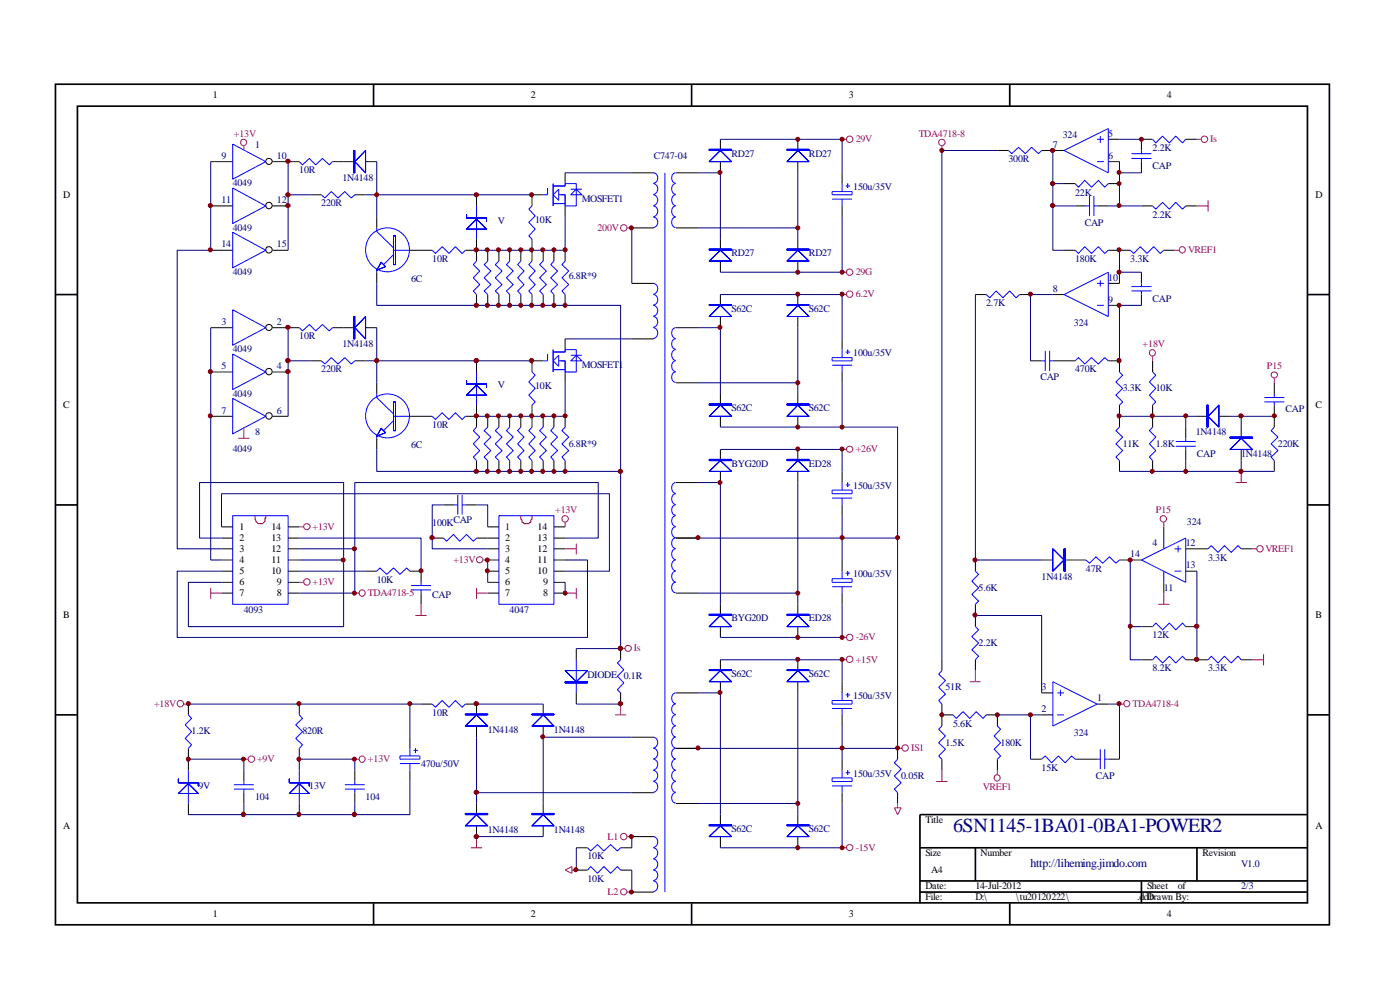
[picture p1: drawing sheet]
<svg xmlns="http://www.w3.org/2000/svg" width="297mm" height="210mm" viewBox="0 0 297 210" stroke-linecap="round" stroke-linejoin="round" font-family="sans-serif">
<g fill="none" stroke="#000" stroke-width=".35">
<path d="M11.8 17.9h270.2v178.3h-270.2zM79.2 17.9v4.6M146.7 17.9v4.6M214.2 17.9v4.6M16.4 22.5h261v169h-261zM11.8 62.5h4.6M277.5 62.5h4.6M11.8 107.1h4.6M277.5 107.1h4.6M11.8 151.6h4.6M277.5 151.6h4.6M195.2 179.8h82.3"/>
<path d="M206.9 179.8v7.1M253.9 179.8v7.1M277.5 172.8h-82.3v18.8M79.2 191.6v4.7M146.7 191.6v4.7M195.2 186.9h82.3M195.2 189.2h82.3M214.2 191.6v4.7M242.1 186.9v4.7"/>
</g>
<g fill="none" stroke="#000" stroke-width=".21">
<path d="M44.7 34.3h4.7M57.8 34.3h5.7M70.5 34.3h4.8M77.6 34.3h2.3M119.9 36.7v2.2M134 36.7h4.7M143.4 36.7h4.7M152.8 29.5v2.4M152.8 34.3v2.4M169.2 29.5v2.4M169.2 34.3v2.4M178.6 36.7v2.2"/>
<path d="M211.6 31.9h2.4M221 31.9h4.7M225.7 38.9h2.4M235.1 34.3h2.4M235.1 29.5h2.4M235.1 38.9h2.4M242.1 34.3v2.4M244.5 29.5h-2.4v2.4M251.5 29.5h2.4M44.7 53.1h4.7M44.7 43.7h4.7M57.8 53.1h3.3"/>
<path d="M57.8 43.7h3.3M65.9 41.3h2.3M75.3 41.3h2.3M79.9 46.1v2.2M79.9 57.7v2.4M87 53.1h4.7M98.7 53.1h2.4M101.1 41.3v2.4M101.1 50.7v4.7M103.5 53.1v2.3M105.8 53.1v2.3M108.1 53.1v2.3"/>
<path d="M110.5 53.1v2.3M112.9 50.7v4.7M115.2 41.3h-2.3v2.4M115.2 53.1v2.3M117.5 53.1v2.3M119.9 43.7v2.4M119.9 53.1v2.3M134 48.3h4.7M143.4 48.3h4.7M152.8 50.7v2.4M152.8 55.4v2.3M169.2 50.7v2.4"/>
<path d="M169.2 55.4v2.3M178.6 43.7v2.4M225.7 53.1h2.4M228.1 43.7h2.3M232.7 43.7h2.4M235.1 53.1h4.7M242.1 43.7h2.4M242.1 57.7v2.4M246.9 53.1h2.3M251.5 43.7h2.4M44.7 69.5h4.7M44.7 78.9h4.7"/>
<path d="M57.8 69.5h5.7M57.8 78.9h3.3M65.9 76.5h2.3M70.5 69.5h4.8M75.3 76.5h2.3M77.6 69.5h2.3M101.1 62.5v2.3M101.1 76.5v2.4M103.5 62.5v2.3M105.8 62.5v2.3M108.1 62.5v2.3M110.5 62.5v2.3"/>
<path d="M112.9 62.5v2.3M115.2 76.5h-2.3v2.4M115.2 62.5v2.3M117.5 62.5v2.3M119.9 62.5v2.3M119.9 71.9v2.3M119.9 78.9v2.3M134 60.1h4.7M134 71.9h4.7M143.4 69.5h4.7M152.8 62.5v2.3M152.8 67.1v2.4"/>
<path d="M169.2 62.5v2.3M169.2 67.1v2.4M178.6 71.9v2.3M178.6 78.9v2.3M206.9 62.5h2.3M216.3 62.5h2.3M218.6 76.5h2.4M223.4 76.5h4.7M223.4 62.5h2.3M235.1 76.5h2.4v2.4M235.1 60.1h2.4M235.1 64.8h2.4"/>
<path d="M242.1 62.5v2.3M244.5 76.5v2.4M44.7 88.3h4.7M57.8 88.3h3.3M79.9 81.2v2.4M79.9 93v2.3M87 88.3h4.7M98.7 88.3h2.4M101.1 85.9v4.7M101.1 97.7v2.3M103.5 88.3v2.3M103.5 97.7v2.3"/>
<path d="M105.8 88.3v2.3M105.8 97.7v2.3M108.1 88.3v2.3M108.1 97.7v2.3M110.5 88.3v2.3M110.5 97.7v2.3M112.9 85.9v4.7M112.9 97.7v2.3M115.2 88.3v2.3M115.2 97.7v2.3M117.5 88.3v2.3M117.5 97.7v2.3"/>
<path d="M119.9 88.3v2.3M119.9 97.7v2.3M143.4 81.2h4.7M152.8 83.6v2.3M152.8 88.3v2.3M152.8 95.3v2.4M152.8 100v2.4M169.2 83.6v2.3M169.2 88.3v2.3M169.2 95.3v2.4M169.2 100v2.4M178.6 100v2.4"/>
<path d="M237.5 85.9v4.7M237.5 97.7v2.3M244.5 85.9v4.7M244.5 97.7v2.3M251.5 90.6v2.4M251.5 95.3v2.4M253.9 88.3h2.4M258.6 88.3h2.3M263.3 90.6v2.4M263.3 95.3v2.4M270.3 81.2v2.4M270.3 85.9v4.7"/>
<path d="M270.3 97.7v2.3M47 114.1h2.4M47 111.8h2.4M47 116.4h2.4M47 118.8h2.4M61.1 114.1h2.4M61.1 111.8h2.4M61.1 116.4h2.4M61.1 118.8h2.4M91.7 114.1h2.4M94.1 107.1h2.3M98.7 107.1h2.4"/>
<path d="M101.1 114.1h4.7M103.5 111.8h2.3M103.5 116.4h2.3M103.5 118.8h2.3M117.5 114.1h2.4M117.5 111.8h2.4M117.5 116.4h2.4M117.5 118.8h2.4M143.4 114.1h4.7M143.4 102.4h4.7M178.6 107.1v2.3M178.6 118.8v2.4"/>
<path d="M206.9 118.8v2.4M221 118.8h2.4M225.7 118.8h4.7M237.5 118.8h4.6M246.9 111.8v2.3M251.5 116.4h4.8M263.3 116.4h2.4M47 125.8h2.4M47 121.2h2.4M47 123.5h2.4M61.1 125.8h2.4M61.1 121.2h2.4"/>
<path d="M61.1 123.5h2.4M77.6 121.2h2.3M87 121.2h2.3v2.3M89.3 125.8v2.4M103.5 125.8h2.3M103.5 121.2h2.3M103.5 123.5h2.3M117.5 125.8h2.4M117.5 121.2h2.4M117.5 123.5h2.4M122.3 137.6v2.4M131.7 137.6v2.4"/>
<path d="M143.4 125.8h4.7M152.8 128.2v2.4M152.8 132.9v2.3M152.8 140v2.2M169.2 128.2v2.4M169.2 132.9v2.3M169.2 140v2.2M178.6 125.8v2.4M199.8 140v2.2M206.9 128.2v4.7M206.9 140v2.2M242.1 132.9h2.4"/>
<path d="M242.1 140h2.4M246.9 123.5v2.3M251.5 121.2h2.4M251.5 132.9h2.4M251.5 140h4.8M263.3 140h2.4M40 149.4v2.2M40 158.7v4.7M63.5 149.4v2.2M63.5 158.7v4.7M87 156.4v2.3M89.3 149.4h2.4"/>
<path d="M98.7 149.4h2.4v2.2M101.1 154v2.4M115.2 149.4v2.2M115.2 154v2.4M122.3 147v2.4M131.7 147v2.4M134 156.4h4.7M143.4 158.7h4.7M143.4 147h4.7M152.8 144.6v2.4M169.2 144.6v2.4M178.6 144.6v2.4"/>
<path d="M178.6 151.6v2.4M190.4 158.7v2.3M199.8 151.6h2.4M199.8 149.4v4.6M209.2 151.6h2.4v2.4M221 147h2.4M221 151.6h2.4M232.7 149.4h2.4M40 170.4v2.4M51.7 163.4v2.4M51.7 168.1v2.3M63.5 170.4v2.4"/>
<path d="M75.3 163.4v2.4M75.3 168.1v2.3M87 163.4v2.4M101.1 170.4v2.4M101.1 175.2v2.3M115.2 170.4v2.4M115.2 175.2v2.3M122.3 179.8h2.3M131.7 179.8h2.3M134 168.1h4.7M134 177.5h4.7M143.4 170.4h4.7"/>
<path d="M152.8 172.8v2.4M152.8 177.5v2.3M169.2 172.8v2.4M169.2 177.5v2.3M178.6 161v2.4M178.6 168.1v2.3M190.4 168.1v2.3M199.8 161v2.4M211.6 161v2.4M218.6 161h2.4M228.1 161h4.6M235.1 161h2.4"/>
<path d="M122.3 184.6h2.3M131.7 184.6h2.3M134 189.2h4.7"/>
<circle cx="57.1" cy="34.2" r=".66"/>
<circle cx="57.1" cy="43.6" r=".68"/>
<circle cx="57.1" cy="53" r=".68"/>
<circle cx="57.1" cy="78.8" r=".68"/>
<circle cx="57.1" cy="69.5" r=".66"/>
<circle cx="57.1" cy="88.2" r=".68"/>
</g>
<g fill="none" stroke="#00f" stroke-width=".21">
<path d="M49.4 30.6l7 3.7-7 3.7zM49.4 39.9l7 3.8-7 3.7zM63.5 34.3l.7 .7 1.4-1.4 1.4 1.4 1.4-1.4 1.4 1.4 .7-.7M116.2 39.9v1.4h-1M117.3 39.5h2.6v-.6h2.4v4.8h-2.4v-2.4h-1.4M117.3 38.9v4.8M138.6 36.7a1.11 1.11 0 0 1 .9 1.1 1.11 1.11 0 0 1-.9 1.1M138.6 38.9a1.17 1.17 0 0 1 .9 1.2 1.17 1.17 0 0 1-.9 1.1M141.1 36.7v152.5M143.3 38.9a1.19 1.19 0 0 0-.8 1.2 1.19 1.19 0 0 0 .8 1.1M143.3 36.7a1.14 1.14 0 0 0-.8 1.1 1.14 1.14 0 0 0 .8 1.1M178.6 38.9v1.7"/>
<path d="M179.4 39.5h.9M179.8 38.9v1M214 31.9l.6 .7 1.5-1.4 1.4 1.4 1.4-1.4 1.4 1.4 .7-.7M225.7 31.9l9.4-4.6v9.4zM228.1 38.9l.7 .8 1.3-1.4 1.5 1.4 1.4-1.4 1.4 1.4 .7-.8M232.7 34.3h1.5M232.7 29.5h1.5M233.4 28.9v1.4M240 32.6h4.3M240 33.6h4.3M242.1 31.9v.7M242.1 33.6v.7"/>
<path d="M244.5 29.5l.7 .8 1.4-1.4 1.5 1.4 1.3-1.4 1.5 1.4 .6-.8M49.4 49.3l7 3.8-7 3.7zM68.2 41.3l.7 .7 1.4-1.4 1.4 1.4 1.5-1.4 1.3 1.4 .8-.7M79.9 48.3v.8l3.6 3.5M79.9 57.3v.4M83.5 54l-2.1 2.1M83.5 53.1h3.5M91.7 53.1l.7 .7 1.4-1.5 1.4 1.5 1.4-1.5 1.4 1.5 .7-.7M101.1 55.4l-.7 .7 1.4 1.4-1.4 1.4 1.4 1.5-1.4 1.3 .7 .8M101.1 43.7v7M103.5 55.4l-.8 .7 1.4 1.4-1.4 1.4 1.4 1.5-1.4 1.3 .8 .8M105.8 55.4l-.7 .7 1.4 1.4-1.4 1.4 1.4 1.5-1.4 1.3 .7 .8"/>
<path d="M108.1 55.4l-.7 .7 1.5 1.4-1.5 1.4 1.5 1.5-1.5 1.3 .7 .8M110.5 55.4l-.7 .7 1.4 1.4-1.4 1.4 1.4 1.5-1.4 1.3 .7 .8M112.9 43.7l-.7 .7 1.3 1.4-1.3 1.4 1.3 1.4-1.3 1.4 .7 .7M112.9 55.4l-.7 .7 1.3 1.4-1.3 1.4 1.3 1.5-1.3 1.3 .7 .8M115.2 55.4l-.7 .7 1.4 1.4-1.4 1.4 1.4 1.5-1.4 1.3 .7 .8M117.3 43.2h2.6M117.3 41.3l1.2-1.2v2.4zM117.5 55.4l-.7 .7 1.5 1.4-1.5 1.4 1.5 1.5-1.5 1.3 .7 .8M119.9 55.4l-.7 .7 1.4 1.4-1.4 1.4 1.4 1.5-1.4 1.3 .7 .8M121.1 41.3l1.2-1.2 1.1 1.2zM121.1 40.1h2.3M138.6 41.3a1.17 1.17 0 0 1 .9 1.2 1.17 1.17 0 0 1-.9 1.1"/>
<path d="M138.6 43.7a1.17 1.17 0 0 1 .9 1.1 1.17 1.17 0 0 1-.9 1.2M138.6 46.1a1.11 1.11 0 0 1 .9 1.1 1.11 1.11 0 0 1-.9 1.1M143.3 46.1a1.14 1.14 0 0 0-.8 1.1 1.14 1.14 0 0 0 .8 1.1M143.3 43.7a1.19 1.19 0 0 0-.8 1.1 1.19 1.19 0 0 0 .8 1.2M143.3 41.3a1.19 1.19 0 0 0-.8 1.2 1.19 1.19 0 0 0 .8 1.1M176.5 40.6h4.3v.7h-4.3zM176.5 42.2h4.3M178.6 42.2v1.5M228.1 53.1l.7 .7 1.3-1.5 1.5 1.5 1.4-1.5 1.4 1.5 .7-.7M230.4 43.7h.7M231.1 41.6v4.2M232.1 43.7h.6"/>
<path d="M232.1 41.6v4.2M233.4 59.4v1.4M239.8 53.1l.7 .7 1.4-1.5 1.4 1.5 1.5-1.5 1.3 1.5 .8-.7M244.5 43.7l.7 .7 1.4-1.5 1.5 1.5 1.3-1.5 1.5 1.5 .6-.7M49.4 65.7l7 3.8-7 3.7zM49.4 75.1l7 3.8-7 3.7zM63.5 69.5l.7 .7 1.4-1.4 1.4 1.4 1.4-1.4 1.4 1.4 .7-.7M68.2 76.5l.7 .7 1.4-1.3 1.4 1.3 1.5-1.3 1.3 1.3 .8-.7M101.1 78.9v7M112.9 78.9l.6 .7-1.3 1.4 1.3 1.4-1.3 1.4 1.3 1.5-.6 .6M116.2 75.1v1.4h-1M117.3 74.7h2.6v-.5h2.4v4.7h-2.4v-2.4h-1.4"/>
<path d="M117.3 74.2v4.7M117.3 78.4h2.6M118.5 75.4v2.3l-1.2-1.2zM121.1 76.5l1.2-1.1 1.1 1.1zM121.1 75.4h2.3M138.6 60.1a1.17 1.17 0 0 1 .9 1.2 1.17 1.17 0 0 1-.9 1.1M138.6 62.5a1.11 1.11 0 0 1 .9 1.1 1.11 1.11 0 0 1-.9 1.1M138.6 64.8a1.17 1.17 0 0 1 .9 1.1 1.17 1.17 0 0 1-.9 1.2M138.6 67.1a1.17 1.17 0 0 1 .9 1.2 1.17 1.17 0 0 1-.9 1.1M138.6 69.5a1.17 1.17 0 0 1 .9 1.2 1.17 1.17 0 0 1-.9 1.1M143.3 78.9a1.14 1.14 0 0 0-.8 1.1 1.14 1.14 0 0 0 .8 1.1M143.3 76.5a1.19 1.19 0 0 0-.8 1.2 1.19 1.19 0 0 0 .8 1.1"/>
<path d="M143.3 74.2a1.19 1.19 0 0 0-.8 1.1 1.19 1.19 0 0 0 .8 1.2M143.3 71.9a1.14 1.14 0 0 0-.8 1.1 1.14 1.14 0 0 0 .8 1.1M143.3 69.5a1.19 1.19 0 0 0-.8 1.2 1.19 1.19 0 0 0 .8 1.1M176.5 75.9h4.3v.6h-4.3zM176.5 77.5h4.3M178.6 74.2v1.7M178.6 77.5v1.4M179.4 74.7h.9M179.8 74.2v.9M209.2 62.5l.8 .7 1.3-1.5 1.5 1.5 1.4-1.5 1.4 1.5 .7-.7M221 76.5h.7M221.7 74.4v4.3"/>
<path d="M222.7 76.5h.7M222.7 74.4v4.3M225.7 62.5l9.4-4.8v9.4zM228.1 76.5l.7-.6 1.3 1.3 1.5-1.3 1.4 1.3 1.4-1.3 .7 .6M232.7 64.8h1.5M232.7 60.1h1.5M237.5 78.9l.7 .7-1.5 1.4 1.5 1.4-1.5 1.4 1.5 1.5-.7 .6M240 60.8h4.3M240 61.7h4.3M242.1 60.1v.7M242.1 61.7v.8M244.5 78.9l.7 .7-1.4 1.4 1.4 1.4-1.4 1.4 1.4 1.5-.7 .6"/>
<path d="M49.4 84.5l7 3.8-7 3.7zM79.9 83.6v.7l3.6 3.5M79.9 92.5v.5M83.5 89.2l-2.1 2.2M83.5 88.3h3.5M91.7 88.3l.7 .7 1.4-1.5 1.4 1.5 1.4-1.5 1.4 1.5 .7-.7M101.1 90.6l-.7 .8 1.4 1.3-1.4 1.4 1.4 1.5-1.4 1.3 .7 .8M103.5 90.6l-.8 .8 1.4 1.3-1.4 1.4 1.4 1.5-1.4 1.3 .8 .8M105.8 90.6l-.7 .8 1.4 1.3-1.4 1.4 1.4 1.5-1.4 1.3 .7 .8M108.1 90.6l-.7 .8 1.5 1.3-1.5 1.4 1.5 1.5-1.5 1.3 .7 .8M110.5 90.6l-.7 .8 1.4 1.3-1.4 1.4 1.4 1.5-1.4 1.3 .7 .8M112.9 90.6l-.7 .8 1.3 1.3-1.3 1.4 1.3 1.5-1.3 1.3 .7 .8"/>
<path d="M115.2 90.6l-.7 .8 1.4 1.3-1.4 1.4 1.4 1.5-1.4 1.3 .7 .8M117.5 90.6l-.7 .8 1.5 1.3-1.5 1.4 1.5 1.5-1.5 1.3 .7 .8M119.9 90.6l-.7 .8 1.4 1.3-1.4 1.4 1.4 1.5-1.4 1.3 .7 .8M237.5 90.6l-.8 .8 1.5 1.3-1.5 1.4 1.5 1.5-1.5 1.3 .8 .8M244.5 90.6l-.7 .8 1.4 1.3-1.4 1.4 1.4 1.5-1.4 1.3 .7 .8M249.4 93.6h4.3M249.4 94.7h4.3M251.5 93v.6M251.5 94.7v.6M268.2 84.3h4.3M268.2 85.3h4.3M270.3 90.6l-.6 .8 1.4 1.3-1.4 1.4 1.4 1.5-1.4 1.3 .6 .8"/>
<path d="M270.3 83.6v.7M270.3 85.3v.6M49.4 109.4h11.7v18.8h-11.7zM94.1 114.1l.6 .7 1.5-1.4 1.3 1.4 1.5-1.4 1.4 1.4 .7-.7M96.4 107.1h.7M97.1 105v4.1M98 107.1h.7M98 105v4.1M105.8 109.4h11.7v18.8h-11.7zM143.3 111.8a1.19 1.19 0 0 0-.8 1.1 1.19 1.19 0 0 0 .8 1.1M143.3 109.4a1.19 1.19 0 0 0-.8 1.1 1.19 1.19 0 0 0 .8 1.2M143.3 107.1a1.14 1.14 0 0 0-.8 1.1 1.14 1.14 0 0 0 .8 1.1"/>
<path d="M143.3 104.7a1.19 1.19 0 0 0-.8 1.2 1.19 1.19 0 0 0 .8 1.1M143.3 102.4a1.19 1.19 0 0 0-.8 1.1 1.19 1.19 0 0 0 .8 1.1M143.3 118.8a1.19 1.19 0 0 0-.8 1.1 1.19 1.19 0 0 0 .8 1.2M143.3 116.4a1.19 1.19 0 0 0-.8 1.2 1.19 1.19 0 0 0 .8 1.1M143.3 114.1a1.14 1.14 0 0 0-.8 1.1 1.14 1.14 0 0 0 .8 1.1M176.5 104h4.3v.7h-4.3zM176.5 105.7h4.3M178.6 102.4v1.6M178.6 105.7v1.4M179.4 102.9h.9M179.8 102.4v.9M230.4 118.8l.7 .7 1.4-1.4 1.4 1.4 1.5-1.4 1.3 1.4 .8-.7"/>
<path d="M242.1 118.8l9.4-4.7v9.4zM246.9 114.1v2.3M249.2 116.4h1.4M249.9 115.7v1.5M256.3 116.4l.7-.7 1.4 1.5 1.4-1.5 1.4 1.5 1.4-1.5 .7 .7M79.9 121.2l.7-.7 1.4 1.3 1.5-1.3 1.3 1.3 1.5-1.3 .7 .7M87.2 124.2h4.2M87.2 125.1h4.2M89.3 123.5v.7M89.3 125.1v.7M122.3 140v7M131.7 140l-.7 .6 1.3 1.5-1.3 1.3 1.3 1.5-1.3 1.4 .7 .7"/>
<path d="M143.3 123.5a1.14 1.14 0 0 0-.8 1.1 1.14 1.14 0 0 0 .8 1.1M143.3 121.2a1.19 1.19 0 0 0-.8 1.1 1.19 1.19 0 0 0 .8 1.1M176.5 122.8h4.3v.7h-4.3zM176.5 124.5h4.3M178.6 121.2v1.6M178.6 124.5v1.3M179.4 121.6h.9M179.8 121.2v.9M206.9 121.2l.7 .6-1.4 1.5 1.4 1.4-1.4 1.4 1.4 1.4-.7 .7M206.9 132.9l.7 .7-1.4 1.4 1.4 1.4-1.4 1.4 1.4 1.4-.7 .8M244.5 132.9l.7-.7 1.4 1.4 1.5-1.4 1.3 1.4 1.5-1.4 .6 .7M244.5 140l.7-.8 1.4 1.4 1.5-1.4 1.3 1.4 1.5-1.4 .6 .8"/>
<path d="M246.9 121.2v2.3M249.2 121.2h1.4M256.3 140l.7-.8 1.4 1.4 1.4-1.4 1.4 1.4 1.4-1.4 .7 .8M40 151.6l.6 .8-1.3 1.4 1.3 1.4-1.3 1.4 1.3 1.4-.6 .7M63.5 151.6l.7 .8-1.5 1.4 1.5 1.4-1.5 1.4 1.5 1.4-.7 .7M87 158.7v1.7M87.7 159.2h.9M88.1 158.7v1M91.7 149.4l.7 .6 1.4-1.4 1.4 1.4 1.4-1.4 1.4 1.4 .7-.6M138.6 156.4a1.17 1.17 0 0 1 .9 1.1 1.17 1.17 0 0 1-.9 1.2M138.6 158.7a1.11 1.11 0 0 1 .9 1.2 1.11 1.11 0 0 1-.9 1.1M143.3 158.7a1.14 1.14 0 0 0-.8 1.2 1.14 1.14 0 0 0 .8 1.1"/>
<path d="M143.3 156.4a1.19 1.19 0 0 0-.8 1.1 1.19 1.19 0 0 0 .8 1.2M143.3 154a1.19 1.19 0 0 0-.8 1.2 1.19 1.19 0 0 0 .8 1.1M143.3 151.6a1.19 1.19 0 0 0-.8 1.2 1.19 1.19 0 0 0 .8 1.1M143.3 149.4a1.14 1.14 0 0 0-.8 1.1 1.14 1.14 0 0 0 .8 1.1M143.3 147a1.19 1.19 0 0 0-.8 1.1 1.19 1.19 0 0 0 .8 1.2M176.5 148.6h4.3v.8h-4.3zM176.5 150.3h4.3M178.6 147v1.6M178.6 150.3v1.3M179.4 147.4h.9M179.8 147v.9M199.8 142.2l-.7 .8 1.5 1.4-1.5 1.4 1.5 1.4-1.5 1.4 .7 .8"/>
<path d="M199.8 154l-.7 .7 1.5 1.4-1.5 1.5 1.5 1.3-1.5 1.5 .7 .6M202.2 151.6l.7 .8 1.4-1.4 1.4 1.4 1.4-1.4 1.4 1.4 .7-.8M211.6 154l.7 .7-1.4 1.4 1.4 1.5-1.4 1.3 1.4 1.5-.7 .6M223.4 144.6l9.3 4.8-9.3 4.6zM224.3 151.6h1.4M224.3 147h1.4M225 146.3v1.4M233.4 158.9v4.3M234.4 158.9v4.3M40 163.4v7M49.6 166.5h4.2M49.6 167.4h4.2"/>
<path d="M51.7 165.8v.7M51.7 167.4v.7M63.5 163.4v7M73.2 166.5h4.2M73.2 167.4h4.2M75.3 165.8v.7M75.3 167.4v.7M84.8 160.4h4.3v.6h-4.3zM84.8 162h4.3M87 162v1.4M124.6 179.8l.7 .7 1.4-1.3 1.4 1.3 1.4-1.3 1.5 1.3 .7-.7M138.6 161a1.17 1.17 0 0 1 .9 1.2 1.17 1.17 0 0 1-.9 1.1"/>
<path d="M138.6 163.4a1.17 1.17 0 0 1 .9 1.1 1.17 1.17 0 0 1-.9 1.2M138.6 165.8a1.17 1.17 0 0 1 .9 1.1 1.17 1.17 0 0 1-.9 1.2M138.6 177.5a1.17 1.17 0 0 1 .9 1.1 1.17 1.17 0 0 1-.9 1.1M138.6 179.8a1.17 1.17 0 0 1 .9 1.2 1.17 1.17 0 0 1-.9 1.1M143.3 168.1a1.14 1.14 0 0 0-.8 1.1 1.14 1.14 0 0 0 .8 1.1M143.3 165.8a1.19 1.19 0 0 0-.8 1.1 1.19 1.19 0 0 0 .8 1.2M143.3 163.4a1.19 1.19 0 0 0-.8 1.1 1.19 1.19 0 0 0 .8 1.2M143.3 161a1.19 1.19 0 0 0-.8 1.2 1.19 1.19 0 0 0 .8 1.1M176.5 165h4.3v.8h-4.3zM176.5 166.7h4.3M178.6 163.4v1.6M178.6 166.7v1.4"/>
<path d="M179.4 163.9h.9M179.8 163.4v.9M190.4 161l-.7 .8 1.5 1.4-1.5 1.4 1.5 1.4-1.5 1.4 .7 .7M221 161l.7-.6 1.4 1.4 1.4-1.4 1.5 1.4 1.3-1.4 .8 .6M232.7 161h.7M234.4 161h.7M124.6 184.6l.7-.8 1.4 1.5 1.4-1.5 1.4 1.5 1.5-1.5 .7 .8M138.6 182.2a1.17 1.17 0 0 1 .9 1.1 1.17 1.17 0 0 1-.9 1.2M138.6 184.6a1.11 1.11 0 0 1 .9 1.1 1.11 1.11 0 0 1-.9 1.1M138.6 186.9a1.17 1.17 0 0 1 .9 1.1 1.17 1.17 0 0 1-.9 1.1"/>
<circle cx="82.2" cy="53" r="4.7"/>
<circle cx="82.2" cy="88.2" r="4.7"/>
</g>
<path d="M99 80.8v.6h4.2v.8v-.8h-4.2zM99 80.8v.6h4.2v.8v-.8h-4.2z" fill="#00f" stroke="#00f" stroke-width=".21"/>
<g fill="#00f" stroke="#00f" stroke-width=".21">
<path d="M99 83.8l2.1-2.1 2.1 2.1zM99 83.8l2.1-2.1 2.1 2.1z" fill-rule="evenodd"/>
<path d="M99 45.6v.6h4.2v.8v-.8h-4.2zM99 45.6v.6h4.2v.8v-.8h-4.2z" fill-rule="evenodd"/>
<path d="M99 48.6l2.1-2.1 2.1 2.1zM99 48.6l2.1-2.1 2.1 2.1z" fill-rule="evenodd"/>
<path d="M83.5 50v6.1h.4v-6.1zM83.5 50v6.1h.4v-6.1z" fill-rule="evenodd"/>
<path d="M80.9 55.6l.9 1-1.9 .7zM80.9 55.6l.9 1-1.9 .7z" fill-rule="evenodd"/>
<path d="M83.5 85.3v6.1h.4v-6.1zM83.5 85.3v6.1h.4v-6.1z" fill-rule="evenodd"/>
<path d="M80.9 90.8l.9 1-1.9 .7zM80.9 90.8l.9 1-1.9 .7z" fill-rule="evenodd"/>
<path d="M75 31.9v4.8h.3v-4.8zM75 31.9v4.8h.3v-4.8z" fill-rule="evenodd"/>
<path d="M77.6 31.9v4.8l-2.3-2.4zM77.6 31.9v4.8l-2.3-2.4z" fill-rule="evenodd"/>
<path d="M75 67.1v4.8h.3v-4.8zM75 67.1v4.8h.3v-4.8z" fill-rule="evenodd"/>
<path d="M77.6 67.1v4.8l-2.3-2.4zM77.6 67.1v4.8l-2.3-2.4z" fill-rule="evenodd"/>
<path d="M150.5 31.7v.2h4.7v-.2zM150.5 31.7v.2h4.7v-.2z" fill-rule="evenodd"/>
<path d="M150.5 34.3l2.3-2.4 2.4 2.4zM150.5 34.3l2.3-2.4 2.4 2.4z" fill-rule="evenodd"/>
<path d="M167 31.7v.2h4.6v-.2zM167 31.7v.2h4.6v-.2z" fill-rule="evenodd"/>
<path d="M169.2 31.9l2.4 2.4h-4.6zM169.2 31.9l2.4 2.4h-4.6z" fill-rule="evenodd"/>
<path d="M150.5 52.8v.3h4.7v-.3zM150.5 52.8v.3h4.7v-.3z" fill-rule="evenodd"/>
<path d="M150.5 55.4l2.3-2.3 2.4 2.3zM150.5 55.4l2.3-2.3 2.4 2.3z" fill-rule="evenodd"/>
<path d="M167 52.8v.3h4.6v-.3zM167 52.8v.3h4.6v-.3z" fill-rule="evenodd"/>
<path d="M167 55.4l2.2-2.3 2.4 2.3zM167 55.4l2.2-2.3 2.4 2.3z" fill-rule="evenodd"/>
<path d="M150.5 64.6v.2h4.7v-.2zM150.5 64.6v.2h4.7v-.2z" fill-rule="evenodd"/>
<path d="M150.5 67.1l2.3-2.3 2.4 2.3zM150.5 67.1l2.3-2.3 2.4 2.3z" fill-rule="evenodd"/>
<path d="M167 64.6v.2h4.6v-.2zM167 64.6v.2h4.6v-.2z" fill-rule="evenodd"/>
<path d="M169.2 64.8l2.4 2.3h-4.6zM169.2 64.8l2.4 2.3h-4.6z" fill-rule="evenodd"/>
<path d="M150.5 85.7v.2h4.7v-.2zM150.5 85.7v.2h4.7v-.2z" fill-rule="evenodd"/>
<path d="M150.5 88.3l2.3-2.4 2.4 2.4zM150.5 88.3l2.3-2.4 2.4 2.4z" fill-rule="evenodd"/>
<path d="M167 85.7v.2h4.6v-.2zM167 85.7v.2h4.6v-.2z" fill-rule="evenodd"/>
<path d="M169.2 85.9l2.4 2.4h-4.6zM169.2 85.9l2.4 2.4h-4.6z" fill-rule="evenodd"/>
<path d="M150.5 97.5v.2h4.7v-.2zM150.5 97.5v.2h4.7v-.2z" fill-rule="evenodd"/>
<path d="M150.5 100l2.3-2.3 2.4 2.3zM150.5 100l2.3-2.3 2.4 2.3z" fill-rule="evenodd"/>
<path d="M167 97.5v.2h4.6v-.2zM167 97.5v.2h4.6v-.2z" fill-rule="evenodd"/>
<path d="M167 100l2.2-2.3 2.4 2.3zM167 100l2.2-2.3 2.4 2.3z" fill-rule="evenodd"/>
<path d="M150.5 130.3v.3h4.7v-.3zM150.5 130.3v.3h4.7v-.3z" fill-rule="evenodd"/>
<path d="M150.5 132.9l2.3-2.3 2.4 2.3zM150.5 132.9l2.3-2.3 2.4 2.3z" fill-rule="evenodd"/>
<path d="M167 130.3v.3h4.6v-.3zM167 130.3v.3h4.6v-.3z" fill-rule="evenodd"/>
<path d="M169.2 130.6l2.4 2.3h-4.6zM169.2 130.6l2.4 2.3h-4.6z" fill-rule="evenodd"/>
<path d="M150.5 142.1v.1h4.7v-.1zM150.5 142.1v.1h4.7v-.1z" fill-rule="evenodd"/>
<path d="M150.5 144.6l2.3-2.4 2.4 2.4zM150.5 144.6l2.3-2.4 2.4 2.4z" fill-rule="evenodd"/>
<path d="M167 142.1v.1h4.6v-.1zM167 142.1v.1h4.6v-.1z" fill-rule="evenodd"/>
<path d="M169.2 142.2l2.4 2.4h-4.6zM169.2 142.2l2.4 2.4h-4.6z" fill-rule="evenodd"/>
<path d="M150.5 174.9v.3h4.7v-.3zM150.5 174.9v.3h4.7v-.3z" fill-rule="evenodd"/>
<path d="M150.5 177.5l2.3-2.3 2.4 2.3zM150.5 177.5l2.3-2.3 2.4 2.3z" fill-rule="evenodd"/>
<path d="M167 174.9v.3h4.6v-.3zM167 174.9v.3h4.6v-.3z" fill-rule="evenodd"/>
<path d="M167 177.5l2.2-2.3 2.4 2.3zM167 177.5l2.2-2.3 2.4 2.3z" fill-rule="evenodd"/>
<path d="M119.9 144.6v.3h4.7v-.3zM119.9 144.6v.3h4.7v-.3z" fill-rule="evenodd"/>
<path d="M119.9 142.2h4.7l-2.3 2.4zM119.9 142.2h4.7l-2.3 2.4z" fill-rule="evenodd"/>
<path d="M112.9 151.5v.1h4.6v-.1zM112.9 151.5v.1h4.6v-.1z" fill-rule="evenodd"/>
<path d="M112.9 154l2.3-2.4 2.3 2.4zM112.9 154l2.3-2.4 2.3 2.4z" fill-rule="evenodd"/>
<path d="M98.7 151.5v.1h4.8v-.1zM98.7 151.5v.1h4.8v-.1z" fill-rule="evenodd"/>
<path d="M98.7 154l2.4-2.4 2.4 2.4zM98.7 154l2.4-2.4 2.4 2.4z" fill-rule="evenodd"/>
<path d="M112.9 172.6v.2h4.6v-.2zM112.9 172.6v.2h4.6v-.2z" fill-rule="evenodd"/>
<path d="M112.9 175.2l2.3-2.4 2.3 2.4zM112.9 175.2l2.3-2.4 2.3 2.4z" fill-rule="evenodd"/>
<path d="M98.7 172.6v.2h4.8v-.2zM98.7 172.6v.2h4.8v-.2z" fill-rule="evenodd"/>
<path d="M98.7 175.2l2.4-2.4 2.4 2.4zM98.7 175.2l2.4-2.4 2.4 2.4z" fill-rule="evenodd"/>
<path d="M37.8 165.3v.7h4.3v.7v-.7h-4.3zM37.8 165.3v.7h4.3v.7v-.7h-4.3z" fill-rule="evenodd"/>
<path d="M37.8 168.3l2.2-2.1 2.1 2.1zM37.8 168.3l2.2-2.1 2.1 2.1z" fill-rule="evenodd"/>
<path d="M61.4 165.3v.7h4.2v.7v-.7h-4.2zM61.4 165.3v.7h4.2v.7v-.7h-4.2z" fill-rule="evenodd"/>
<path d="M61.4 168.3l2.1-2.1 2.1 2.1zM61.4 168.3l2.1-2.1 2.1 2.1z" fill-rule="evenodd"/>
<path d="M256 85.9v4.7h.3v-4.7zM256 85.9v4.7h.3v-4.7z" fill-rule="evenodd"/>
<path d="M258.6 85.9v4.7l-2.3-2.3zM258.6 85.9v4.7l-2.3-2.3z" fill-rule="evenodd"/>
<path d="M260.9 92.7v.3h4.8v-.3zM260.9 92.7v.3h4.8v-.3z" fill-rule="evenodd"/>
<path d="M260.9 95.3l2.4-2.3 2.4 2.3zM260.9 95.3l2.4-2.3 2.4 2.3z" fill-rule="evenodd"/>
<path d="M225.7 116.4v4.8h.3v-4.8zM225.7 116.4v4.8h.3v-4.8z" fill-rule="evenodd"/>
<path d="M223.4 116.4l2.3 2.4-2.3 2.4zM223.4 116.4l2.3 2.4-2.3 2.4z" fill-rule="evenodd"/>
</g>
<g fill="none" stroke="#000080" stroke-width=".21">
<path d="M44.7 34.3v18.8h-7.1v63.3h9.4M61.1 34.3v7h4.8M79.9 34.3v11.8M119.9 36.7h14.1M148.1 36.7h4.7v14M152.8 29.5h25.8v7.2M169.2 36.7v14M211.6 31.9h-11.8v108.1M223.4 31.9v11.8h4.7M223.4 38.9h2.3M237.5 34.3v9.4h-2.4M237.5 36.7h4.6"/>
<path d="M237.5 29.5h4.6M61.1 41.3v11.8M77.6 41.3h35.3M119.9 46.1v7h-18.8M134 48.3v11.8M148.1 48.3h21.1M178.6 46.1v11.6h-25.8M223.4 43.7v9.4h2.3M237.5 57.7h4.6M237.5 43.7h4.6M237.5 53.1v7M44.7 69.5v49.3h2.3"/>
<path d="M61.1 69.5v7h4.8M61.1 76.5v11.8M77.6 76.5h35.3M79.9 60.1v4.7h51.8v72.8h-9.4M79.9 69.5v11.7M119.9 71.9h14.1M148.1 69.5h4.7v14.1M152.8 62.5h25.8v9.4M169.2 69.5v14.1M206.9 62.5v56.3h14.1M223.4 62.5h-4.8v14M242.1 64.8h-4.6v11.7"/>
<path d="M79.9 95.3v4.7h51.8M119.9 81.2v7.1h-18.8M148.1 81.2h21.1M152.8 95.3h25.8v4.7M178.6 81.2v9.4h-25.8M178.6 90.6h11.8v68.1h-42.3M237.5 88.3h16.4M251.5 97.7v2.3h-14M251.5 100h18.8M251.5 88.3v2.3M260.9 88.3h9.4M263.3 88.3v2.3"/>
<path d="M263.3 97.7v2.3M47 111.8v-7.1h82.3v16.5h-9.4M47 114.1h-4.7v-11.7h30.6v16.4h-9.4M63.5 114.1h25.8v7.1M63.5 116.4h11.8M72.9 118.8v14.1h-32.9v-9.4h7M94.1 107.1h-2.4v9.3h11.8M101.1 107.1h2.4v4.7M103.5 118.8v4.7M119.9 118.8h4.7v16.4h-87v-14h9.4M119.9 114.1h7v-11.7h-51.6v23.4h-11.8M148.1 102.4h4.7v25.8"/>
<path d="M148.1 114.1h42.3M169.2 102.4v25.8M178.6 109.4v9.4M239.8 118.8v21.2h2.3M63.5 121.2h14.1M119.9 123.5v2.3M148.1 125.8h21.1M152.8 140h25.8v4.6M178.6 128.2v7h-25.8M206.9 130.6h14.1v16.4M239.8 132.9h2.3M253.9 121.2v18.8"/>
<path d="M40 149.4h49.3M87 149.4v7M101.1 149.4h14.1M101.1 156.4v14M122.3 149.4h9.4M134 156.4h-18.8v14M148.1 147h4.7v25.8M169.2 147v25.8M178.6 154v7M211.6 151.6h9.4M218.6 151.6v9.4M235.1 149.4h2.4v11.6"/>
<path d="M40 161h11.7v2.4M51.7 170.4v2.4M63.5 161h11.8v2.4M75.3 170.4v2.4M87 165.8v7h-47M101.1 168.1h32.9M101.1 177.5h14.1M122.3 179.8v4.8M134 177.5v2.3M148.1 170.4h21.1M178.6 170.4v9.4h-25.8M134 184.6v4.6"/>
</g>
<g fill="#800000" stroke="#800000" stroke-width=".21">
<circle cx="79.9" cy="41.3" r=".42"/>
<circle cx="242.1" cy="29.5" r=".42"/>
<circle cx="237.4" cy="38.9" r=".42"/>
<circle cx="237.4" cy="36.6" r=".42"/>
<circle cx="237.4" cy="43.6" r=".42"/>
<circle cx="223.3" cy="31.9" r=".45"/>
<circle cx="223.3" cy="38.9" r=".45"/>
<circle cx="237.4" cy="53" r=".42"/>
<circle cx="237.4" cy="57.7" r=".42"/>
<circle cx="223.3" cy="43.6" r=".45"/>
<circle cx="244.4" cy="100" r=".42"/>
<circle cx="270.3" cy="88.2" r=".42"/>
<circle cx="251.5" cy="88.2" r=".42"/>
<circle cx="251.5" cy="100" r=".42"/>
<circle cx="263.3" cy="88.2" r=".45"/>
<circle cx="263.3" cy="100" r=".45"/>
<circle cx="237.4" cy="88.2" r=".42"/>
<circle cx="237.4" cy="76.5" r=".45"/>
<circle cx="237.4" cy="64.8" r=".42"/>
<circle cx="244.4" cy="88.2" r=".42"/>
<circle cx="239.8" cy="132.8" r=".42"/>
<circle cx="253.9" cy="139.9" r=".45"/>
<circle cx="253.9" cy="132.8" r=".45"/>
<circle cx="239.8" cy="118.8" r=".42"/>
<circle cx="218.6" cy="62.4" r=".42"/>
<circle cx="206.8" cy="118.8" r=".42"/>
<circle cx="199.8" cy="151.6" r=".42"/>
<circle cx="211.6" cy="151.6" r=".42"/>
<circle cx="218.6" cy="151.6" r=".42"/>
<circle cx="237.4" cy="149.3" r=".42"/>
<circle cx="206.8" cy="130.5" r=".42"/>
<circle cx="112.8" cy="41.3" r=".42"/>
<circle cx="112.8" cy="76.5" r=".45"/>
<circle cx="119.9" cy="53" r=".42"/>
<circle cx="112.8" cy="53" r=".42"/>
<circle cx="117.5" cy="64.8" r=".42"/>
<circle cx="117.5" cy="53" r=".42"/>
<circle cx="115.1" cy="64.8" r=".42"/>
<circle cx="115.1" cy="53" r=".42"/>
<circle cx="112.8" cy="64.8" r=".42"/>
<circle cx="110.5" cy="64.8" r=".42"/>
<circle cx="110.5" cy="53" r=".42"/>
<circle cx="108.1" cy="64.8" r=".42"/>
<circle cx="108.1" cy="53" r=".42"/>
<circle cx="105.7" cy="64.8" r=".42"/>
<circle cx="105.7" cy="53" r=".42"/>
<circle cx="103.4" cy="64.8" r=".42"/>
<circle cx="103.4" cy="53" r=".42"/>
<circle cx="101.1" cy="64.8" r=".45"/>
<circle cx="101.1" cy="53" r=".45"/>
<circle cx="119.9" cy="100" r=".42"/>
<circle cx="119.9" cy="88.2" r=".42"/>
<circle cx="117.5" cy="100" r=".42"/>
<circle cx="117.5" cy="88.2" r=".42"/>
<circle cx="115.1" cy="100" r=".42"/>
<circle cx="115.1" cy="88.2" r=".42"/>
<circle cx="112.8" cy="100" r=".42"/>
<circle cx="112.8" cy="88.2" r=".42"/>
<circle cx="110.5" cy="100" r=".42"/>
<circle cx="110.5" cy="88.2" r=".42"/>
<circle cx="108.1" cy="100" r=".42"/>
<circle cx="108.1" cy="88.2" r=".42"/>
<circle cx="105.7" cy="100" r=".42"/>
<circle cx="105.7" cy="88.2" r=".42"/>
<circle cx="103.4" cy="100" r=".42"/>
<circle cx="103.4" cy="88.2" r=".42"/>
<circle cx="101.1" cy="100" r=".45"/>
<circle cx="101.1" cy="88.2" r=".45"/>
<circle cx="133.9" cy="48.3" r=".42"/>
<circle cx="148.1" cy="158.7" r=".42"/>
<circle cx="148.1" cy="114" r=".42"/>
<circle cx="101" cy="76.5" r=".48"/>
<circle cx="101.1" cy="41.3" r=".45"/>
<circle cx="61.1" cy="34.2" r=".45"/>
<circle cx="61.1" cy="69.4" r=".45"/>
<circle cx="79.9" cy="76.5" r=".45"/>
<circle cx="61.1" cy="41.3" r=".45"/>
<circle cx="61.1" cy="76.5" r=".48"/>
<circle cx="44.6" cy="43.6" r=".42"/>
<circle cx="61.1" cy="43.6" r=".45"/>
<circle cx="44.6" cy="53" r=".42"/>
<circle cx="44.6" cy="78.8" r=".42"/>
<circle cx="61.1" cy="78.8" r=".45"/>
<circle cx="44.6" cy="88.2" r=".42"/>
<circle cx="152.7" cy="36.6" r=".42"/>
<circle cx="169.2" cy="29.5" r=".42"/>
<circle cx="169.2" cy="57.7" r=".42"/>
<circle cx="152.7" cy="69.4" r=".42"/>
<circle cx="169.2" cy="62.4" r=".42"/>
<circle cx="169.2" cy="90.6" r=".42"/>
<circle cx="152.7" cy="102.4" r=".42"/>
<circle cx="169.2" cy="95.2" r=".42"/>
<circle cx="169.2" cy="135.2" r=".42"/>
<circle cx="152.7" cy="146.9" r=".42"/>
<circle cx="169.2" cy="139.9" r=".42"/>
<circle cx="169.2" cy="179.8" r=".42"/>
<circle cx="169.2" cy="48.3" r=".42"/>
<circle cx="169.2" cy="81.2" r=".42"/>
<circle cx="169.2" cy="125.8" r=".42"/>
<circle cx="169.2" cy="170.4" r=".42"/>
<circle cx="178.6" cy="29.5" r=".42"/>
<circle cx="178.6" cy="57.7" r=".42"/>
<circle cx="178.6" cy="62.4" r=".42"/>
<circle cx="178.6" cy="95.2" r=".42"/>
<circle cx="178.6" cy="135.2" r=".42"/>
<circle cx="178.6" cy="139.9" r=".42"/>
<circle cx="178.6" cy="179.8" r=".42"/>
<circle cx="103.4" cy="121.1" r=".42"/>
<circle cx="119.9" cy="125.8" r=".42"/>
<circle cx="72.8" cy="118.8" r=".42"/>
<circle cx="91.7" cy="114" r=".45"/>
<circle cx="89.3" cy="121.1" r=".42"/>
<circle cx="75.2" cy="125.8" r=".42"/>
<circle cx="75.2" cy="116.4" r=".42"/>
<circle cx="178.6" cy="158.7" r=".42"/>
<circle cx="178.6" cy="114" r=".42"/>
<circle cx="190.4" cy="114" r=".42"/>
<circle cx="190.4" cy="158.7" r=".42"/>
<circle cx="178.6" cy="90.6" r=".42"/>
<circle cx="199.8" cy="31.9" r=".42"/>
<circle cx="103.4" cy="118.8" r=".42"/>
<circle cx="119.9" cy="64.8" r=".42"/>
<circle cx="131.6" cy="100" r=".45"/>
<circle cx="131.6" cy="149.3" r=".45"/>
<circle cx="131.6" cy="137.5" r=".48"/>
<circle cx="115.1" cy="156.3" r=".42"/>
<circle cx="101.1" cy="149.3" r=".45"/>
<circle cx="101.1" cy="177.5" r=".45"/>
<circle cx="101.1" cy="168.1" r=".45"/>
<circle cx="40" cy="149.3" r=".42"/>
<circle cx="40" cy="161" r=".42"/>
<circle cx="63.4" cy="149.3" r=".42"/>
<circle cx="63.4" cy="161" r=".42"/>
<circle cx="63.4" cy="172.8" r=".45"/>
<circle cx="87" cy="149.3" r=".42"/>
<circle cx="51.6" cy="161" r=".42"/>
<circle cx="51.6" cy="172.8" r=".45"/>
<circle cx="75.2" cy="161" r=".42"/>
<circle cx="75.2" cy="172.8" r=".45"/>
<circle cx="133.9" cy="177.5" r=".42"/>
<circle cx="133.9" cy="189.2" r=".42"/>
<circle cx="122.2" cy="184.5" r=".42"/>
</g>
<g fill="none" stroke="#a1006a" stroke-width=".21">
<path d="M51.7 31v.9M178.6 29.5h1M199.8 31v.9M253.9 29.5h.9M133.1 48.3h.9M178.6 57.7h1M249.2 53.1h1M253.9 43.7h2.4M256.3 42.5v2.4M178.6 62.5h1M244.5 75.6v.9M50.5 93h2.4"/>
<path d="M51.7 90.6v2.4M178.6 95.3h1M263.3 100v2.4M270.3 80.3v.9M63.5 111.8h.9M102.5 118.8h1M119.9 110.8v1M119.9 116.4h2.4M122.3 115.3v2.3M246.9 110.8v1M262.1 102.4h2.4M265.7 116.4h.9"/>
<path d="M44.7 124.7v2.3M44.7 125.8h2.3M63.5 123.5h.9M75.3 125.8h.9M88.1 130.6h2.4M89.3 128.2v2.4M101.1 125.8h2.4M101.1 124.7v2.3M119.9 125.8h2.4M122.3 124.7v2.3M131.7 137.6h.9M178.6 135.2h1"/>
<path d="M178.6 140h1M245.7 128.2h2.4M246.9 125.8v2.4M265.7 140h2.4M268.1 138.8v2.3M39 149.4h1M130.5 151.6h2.3M131.7 149.4v2.2M190.4 158.7h.9M205.7 144.6h2.3M206.9 142.2v2.4M237.5 149.4h.9"/>
<path d="M51.7 161h1M75.3 161h.9M99.9 179.8h2.4M101.1 177.5v2.3M133.1 177.5h.9M178.6 179.8h1M189.7 171.4h1.5l-.8 1.4zM190.4 170.4v1M198.6 165.8h2.4M199.8 163.4v2.4M211.6 163.4v.9M119.9 184.6l1.4-.8v1.5z"/>
<path d="M121.3 184.6h1M133.1 189.2h.9"/>
<circle cx="51.7" cy="30.2" r=".66"/>
<circle cx="180.2" cy="29.5" r=".68"/>
<circle cx="199.8" cy="30.2" r=".68"/>
<circle cx="255.5" cy="29.5" r=".68"/>
<circle cx="132.3" cy="48.3" r=".68"/>
<circle cx="180.2" cy="57.7" r=".68"/>
<circle cx="250.8" cy="53" r=".66"/>
<circle cx="180.2" cy="62.4" r=".68"/>
<circle cx="244.5" cy="74.8" r=".66"/>
<circle cx="270.4" cy="79.5" r=".66"/>
<circle cx="180.3" cy="95.3" r=".66"/>
<circle cx="65.1" cy="111.7" r=".66"/>
<circle cx="101.8" cy="118.7" r=".66"/>
<circle cx="119.9" cy="110.1" r=".68"/>
<circle cx="246.8" cy="110.1" r=".68"/>
<circle cx="267.3" cy="116.4" r=".68"/>
<circle cx="65.1" cy="123.4" r=".68"/>
<circle cx="76.8" cy="125.8" r=".66"/>
<circle cx="133.3" cy="137.5" r=".66"/>
<circle cx="180.2" cy="139.9" r=".68"/>
<circle cx="180.2" cy="135.2" r=".68"/>
<circle cx="38.3" cy="149.3" r=".68"/>
<circle cx="192" cy="158.7" r=".68"/>
<circle cx="239" cy="149.2" r=".66"/>
<circle cx="53.3" cy="161" r=".68"/>
<circle cx="76.8" cy="161" r=".66"/>
<circle cx="132.3" cy="177.5" r=".68"/>
<circle cx="180.3" cy="179.8" r=".66"/>
<circle cx="211.5" cy="165" r=".66"/>
<circle cx="132.3" cy="189.2" r=".66"/>
</g>
<path d="M54.1 109.4v.5a1.24 1.24 0 0 0 1.6 1.2 .91 .91 0 0 0 .5-1.2h.2v-.5M110.5 109.4v.8l.2 .1v.5h.3l.2 .3h1l.2-.3h.2v-.5l.3-.1v-.8" fill="none" stroke="#f00" stroke-width=".21"/>
<text font-size="4.2" fill="#000080" x="202.2" y="176.4">6SN1145-1BA01-0BA1-POWER2</text>
<text font-size="2.5" fill="#000080" x="218.6" y="183.9">http://liheming.jimdo.com</text>
<g font-size="2.1">
<text x="45.1" y="20.8">1</text>
<text x="112.6" y="20.8">2</text>
<text x="180.1" y="20.8">3</text>
<text x="247.6" y="20.8">4</text>
<text x="13.4" y="41.9">D</text>
<text x="279.1" y="41.9">D</text>
<text x="13.4" y="86.5">C</text>
<text x="279.1" y="86.5">C</text>
<text x="50.8" y="112.4">1</text>
<text x="57.6" y="112.4">14</text>
<text x="107.2" y="112.4">1</text>
<text x="114" y="112.4">14</text>
<text x="50.8" y="114.7">2</text>
<text x="50.8" y="117.1">3</text>
<text x="50.8" y="119.4">4</text>
<text x="57.6" y="119.4">11</text>
<text x="57.6" y="117.1">12</text>
<text x="57.6" y="114.7">13</text>
<text x="107.2" y="114.7">2</text>
<text x="107.2" y="117.1">3</text>
<text x="107.2" y="119.4">4</text>
<text x="114" y="119.4">11</text>
<text x="114" y="117.1">12</text>
<text x="114" y="114.7">13</text>
<text x="50.8" y="121.8">5</text>
<text x="50.8" y="124.1">6</text>
<text x="57.6" y="121.8">10</text>
<text x="58.8" y="124.1">9</text>
<text x="107.2" y="121.8">5</text>
<text x="107.2" y="124.1">6</text>
<text x="114" y="121.8">10</text>
<text x="115.2" y="124.1">9</text>
<text x="13.4" y="131.1">B</text>
<text x="50.8" y="126.5">7</text>
<text x="58.8" y="126.5">8</text>
<text x="107.2" y="126.5">7</text>
<text x="115.2" y="126.5">8</text>
<text x="279.1" y="131.1">B</text>
<text x="13.4" y="175.8">A</text>
<text x="196.3" y="174.6">Title</text>
<text x="279.1" y="175.8">A</text>
<text x="196.3" y="181.6">Size</text>
<text x="197.5" y="185.2">A4</text>
<text x="208" y="181.6">Number</text>
<text x="255.1" y="181.6">Revision</text>
<text x="196.3" y="188.6">Date:</text>
<text x="196.3" y="191">File:</text>
<text x="206.9" y="188.6">14-Jul-2012</text>
<text x="206.9" y="191">D:\</text>
<text x="215.6" y="191">\tu20120222\</text>
<text x="241.2" y="191">.ddDrawn By:</text>
<text x="243.3" y="188.6">Sheet</text>
<text x="243.8" y="191">b</text>
<text x="249.9" y="188.6">of</text>
<text x="45.1" y="194.6">1</text>
<text x="112.6" y="194.6">2</text>
<text x="180.1" y="194.6">3</text>
<text x="247.6" y="194.6">4</text>
</g>
<g font-size="2.1" fill="#a1006a">
<text x="49.6" y="29">+13V</text>
<text x="194.9" y="29">TDA4718-8</text>
<text x="181.5" y="30.2">29V</text>
<text x="256.7" y="30.2">Is</text>
<text x="126.7" y="48.9">200V</text>
<text x="252.1" y="53.7">VREF1</text>
<text x="181.5" y="58.3">29G</text>
<text x="181.5" y="63.1">6.2V</text>
<text x="242.4" y="73.7">+18V</text>
<text x="268.7" y="78.3">P15</text>
<text x="181.5" y="95.9">+26V</text>
<text x="66.3" y="112.4">+13V</text>
<text x="117.8" y="108.9">+13V</text>
<text x="245.2" y="108.9">P15</text>
<text x="96.2" y="119.4">+13V</text>
<text x="268.5" y="117.1">VREF1</text>
<text x="66.3" y="124.1">+13V</text>
<text x="78.1" y="126.5">TDA4718-5</text>
<text x="181.5" y="135.8">-26V</text>
<text x="134.5" y="138.2">Is</text>
<text x="181.5" y="140.5">+15V</text>
<text x="32.7" y="149.9">+18V</text>
<text x="240.3" y="149.9">TDA4718-4</text>
<text x="54.5" y="161.6">+9V</text>
<text x="78.1" y="161.6">+13V</text>
<text x="193.3" y="159.3">IS1</text>
<text x="208.5" y="167.6">VREF1</text>
<text x="128.9" y="178.1">L1</text>
<text x="181.5" y="180.4">-15V</text>
<text x="128.9" y="189.8">L2</text>
</g>
<g font-size="2.1" fill="#000080">
<text x="225.5" y="29.2">324</text>
<text x="235.1" y="29">5</text>
<text x="47" y="33.7">9</text>
<text x="54.1" y="31.3">1</text>
<text x="58.8" y="33.7">10</text>
<text x="138.7" y="33.7">C747-04</text>
<text x="155.2" y="33.3">RD27</text>
<text x="171.6" y="33.3">RD27</text>
<text x="214" y="34.4">300R</text>
<text x="223.4" y="31.3">7</text>
<text x="235.1" y="33.7">6</text>
<text x="244.5" y="35.8">CAP</text>
<text x="244.5" y="32.1">2.2K</text>
<text x="49.4" y="39.5">4049</text>
<text x="63.5" y="36.7">10R</text>
<text x="72.6" y="38.4">1N4148</text>
<text x="181" y="40.3">150u/35V</text>
<text x="228.1" y="41.5">22K</text>
<text x="47" y="43.1">11</text>
<text x="58.8" y="43.1">12</text>
<text x="68.2" y="43.8">220R</text>
<text x="105.6" y="47.6">V</text>
<text x="113.5" y="47.3">10K</text>
<text x="123.4" y="42.8">MOSFET1</text>
<text x="230.1" y="47.8">CAP</text>
<text x="244.5" y="46.1">2.2K</text>
<text x="47" y="52.5">14</text>
<text x="49.4" y="48.9">4049</text>
<text x="58.8" y="52.5">15</text>
<text x="49.4" y="58.3">4049</text>
<text x="87.2" y="59.8">6C</text>
<text x="91.7" y="55.5">10R</text>
<text x="120.6" y="59.1">6.8R*9</text>
<text x="155.2" y="54.4">RD27</text>
<text x="171.6" y="54.4">RD27</text>
<text x="228.1" y="55.5">180K</text>
<text x="235.1" y="59.5">10</text>
<text x="239.8" y="55.5">3.3K</text>
<text x="209.2" y="64.9">2.7K</text>
<text x="223.4" y="61.9">8</text>
<text x="235.1" y="64.3">9</text>
<text x="244.5" y="64">CAP</text>
<text x="47" y="68.9">3</text>
<text x="58.8" y="68.9">2</text>
<text x="63.5" y="72">10R</text>
<text x="155.2" y="66.1">S62C</text>
<text x="171.6" y="66.1">S62C</text>
<text x="227.8" y="69.2">324</text>
<text x="49.4" y="74.8">4049</text>
<text x="72.6" y="73.7">1N4148</text>
<text x="181" y="75.5">100u/35V</text>
<text x="47" y="78.3">5</text>
<text x="58.8" y="78.3">4</text>
<text x="68.2" y="79">220R</text>
<text x="105.6" y="82.3">V</text>
<text x="113.5" y="82.5">10K</text>
<text x="123.4" y="78.1">MOSFET1</text>
<text x="220.7" y="80.7">CAP</text>
<text x="228.1" y="79">470K</text>
<text x="238.2" y="83">3.3K</text>
<text x="245.2" y="83">10K</text>
<text x="47" y="87.7">7</text>
<text x="49.4" y="84.2">4049</text>
<text x="58.8" y="87.7">6</text>
<text x="155.2" y="87.2">S62C</text>
<text x="171.6" y="87.2">S62C</text>
<text x="272.7" y="87.5">CAP</text>
<text x="49.4" y="95.9">4049</text>
<text x="54.1" y="92.4">8</text>
<text x="87.2" y="95">6C</text>
<text x="91.7" y="90.8">10R</text>
<text x="120.6" y="94.7">6.8R*9</text>
<text x="238.2" y="94.7">11K</text>
<text x="245.2" y="94.7">1.8K</text>
<text x="253.7" y="92.4">1N4148</text>
<text x="271.1" y="94.7">220K</text>
<text x="155.2" y="99">BYG20D</text>
<text x="171.6" y="99">ED28</text>
<text x="253.9" y="96.9">CAP</text>
<text x="263.3" y="96.9">1N4148</text>
<text x="181" y="103.7">150u/35V</text>
<text x="91.7" y="111.7">100K</text>
<text x="96.2" y="110.9">CAP</text>
<text x="251.8" y="111.4">324</text>
<text x="239.8" y="118.2">14</text>
<text x="244.5" y="115.9">4</text>
<text x="251.5" y="115.9">12</text>
<text x="256.3" y="119">3.3K</text>
<text x="79.9" y="123.6">10K</text>
<text x="181" y="122.4">100u/35V</text>
<text x="207.6" y="125.3">5.6K</text>
<text x="221" y="122.9">1N4148</text>
<text x="230.4" y="121.2">47R</text>
<text x="246.9" y="125.3">11</text>
<text x="251.5" y="120.6">13</text>
<text x="51.7" y="130">4093</text>
<text x="91.7" y="126.9">CAP</text>
<text x="108.1" y="130">4047</text>
<text x="155.2" y="131.8">BYG20D</text>
<text x="171.6" y="131.8">ED28</text>
<text x="207.6" y="137">2.2K</text>
<text x="244.5" y="135.4">12K</text>
<text x="124.6" y="143.8">DIODE 0.1R</text>
<text x="155.2" y="143.6">S62C</text>
<text x="171.6" y="143.6">S62C</text>
<text x="244.5" y="142.4">8.2K</text>
<text x="256.3" y="142.4">3.3K</text>
<text x="181" y="148.3">150u/35V</text>
<text x="200.6" y="146.4">51R</text>
<text x="221" y="146.4">3</text>
<text x="232.7" y="148.8">1</text>
<text x="40.6" y="155.8">1.2K</text>
<text x="64.2" y="155.8">820R</text>
<text x="91.7" y="151.8">10R</text>
<text x="103.5" y="155.5">1N4148</text>
<text x="117.5" y="155.5">1N4148</text>
<text x="202.2" y="154.2">5.6K</text>
<text x="221" y="151.1">2</text>
<text x="200.6" y="158.2">1.5K</text>
<text x="212.3" y="158.2">180K</text>
<text x="227.8" y="156">324</text>
<text x="42.1" y="167.3">9V</text>
<text x="65.6" y="167.3">13V</text>
<text x="89.3" y="162.6">470u/50V</text>
<text x="181" y="164.8">150u/35V</text>
<text x="191.2" y="165.2">0.05R</text>
<text x="221" y="163.6">15K</text>
<text x="232.5" y="165.2">CAP</text>
<text x="54.1" y="169.7">104</text>
<text x="77.6" y="169.7">104</text>
<text x="103.5" y="176.7">1N4148</text>
<text x="117.5" y="176.7">1N4148</text>
<text x="155.2" y="176.4">S62C</text>
<text x="171.6" y="176.4">S62C</text>
<text x="124.6" y="182.3">10K</text>
<text x="263.3" y="184">V1.0</text>
<text x="124.6" y="187">10K</text>
<text x="263.3" y="188.6">2/3</text>
</g>
</svg>
